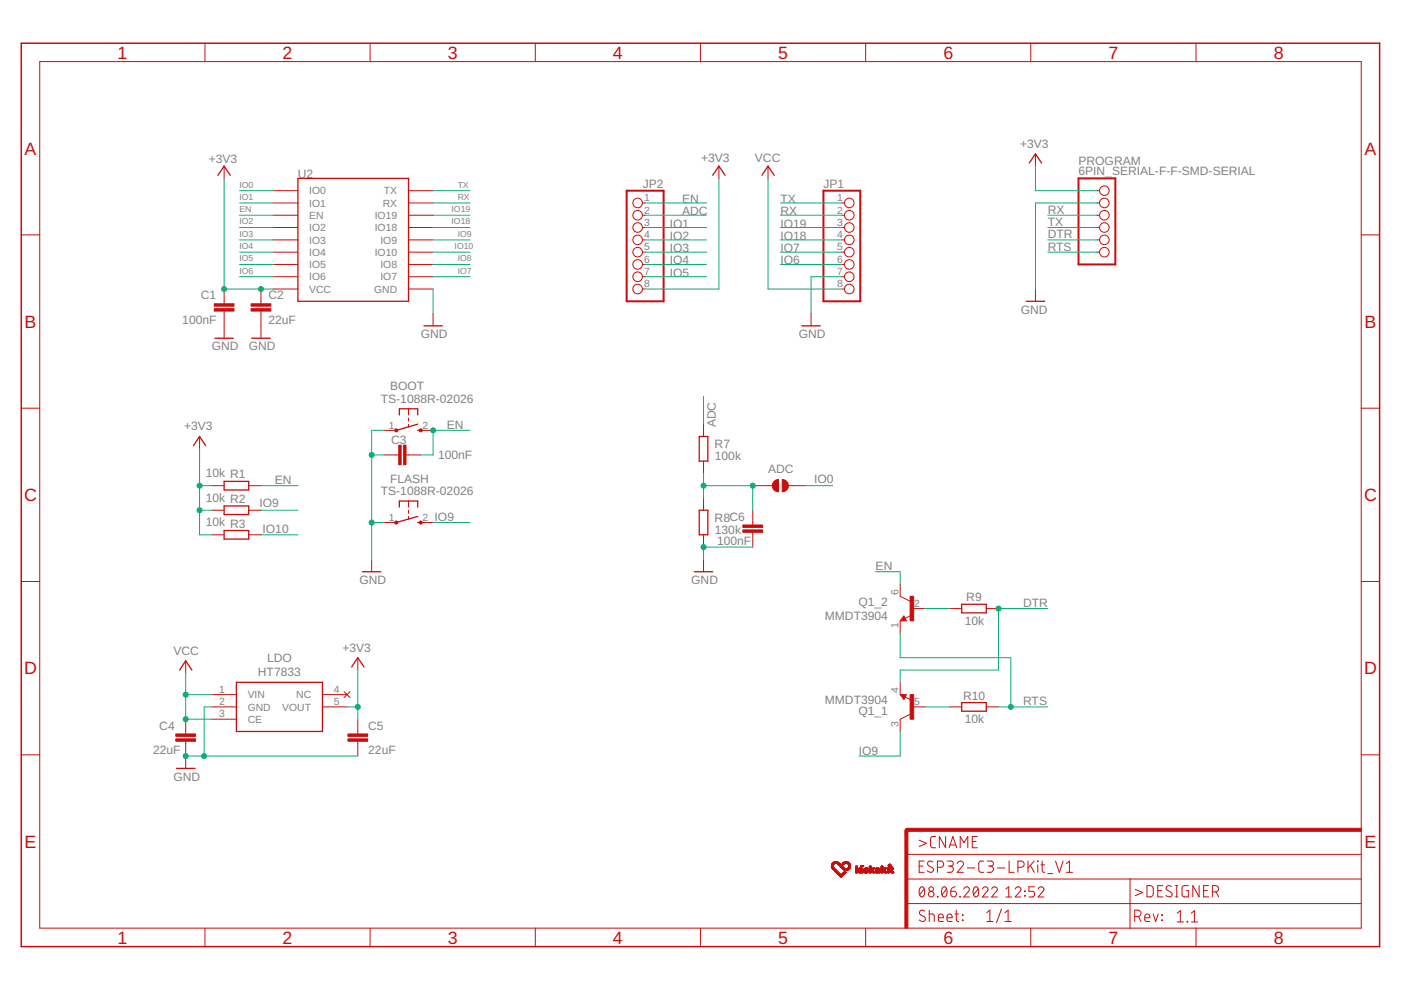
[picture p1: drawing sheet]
<svg xmlns="http://www.w3.org/2000/svg" width="297mm" height="210mm" viewBox="0 0 297 210" stroke-linecap="round" stroke-linejoin="round" font-family="sans-serif">
<g fill="none" stroke="#c90d0c" stroke-width=".21">
<path d="M8.4 13.1h280.2v183.7h-280.2zM43.5 9.2v3.9M78.5 9.2v3.9M113.5 9.2v3.9M148.5 9.2v3.9M183.5 9.2v3.9M218.5 9.2v3.9M253.6 9.2v3.9M47.5 35.2v2.6M152.4 35.2v2.6M162.8 35.2v2.6M219.5 32.6v2.6"/>
<path d="M4.5 49.8h3.9M57.9 53.5h5.3M57.9 50.9h5.3M57.9 48.2h5.3M57.9 45.6h5.3M57.9 43h5.3M57.9 40.4h5.3M57.9 56.1h5.3M57.9 58.7h5.3M86.6 53.5h5.2M86.6 50.9h5.2M86.6 48.2h5.2"/>
<path d="M86.6 45.6h5.2M86.6 43h5.2M86.6 40.4h5.2M86.6 56.1h5.2M86.6 58.7h5.2M136.2 53.5h.6M136.2 50.9h.6M136.2 48.2h.6M136.2 45.6h.6M136.2 43h.6M136.2 56.1h.6M136.2 58.7h.6"/>
<path d="M178.5 53.5h.5M178.5 50.9h.5M178.5 48.2h.5M178.5 45.6h.5M178.5 43h.5M178.5 56.1h.5M178.5 58.7h.5M232.6 53.5h.5M232.6 50.9h.5M232.6 48.2h.5M232.6 45.6h.5M232.6 43h.5"/>
<path d="M232.6 40.4h.5M288.6 49.8h3.9M47.5 61.3v3.1M47.5 66v5.7M55.3 61.3v3.1M55.3 66v5.7M57.9 61.3h5.3M86.6 61.3h5.2M91.8 66.5v2.6M136.2 61.3h.6M172 66.5v2.6M178.5 61.3h.5"/>
<path d="M219.5 61.3v2.6M4.5 86.6h3.9M42.3 92.5v2.7M81.4 96.5h3.1M81.4 91.2h2.6M86.1 96.5h3.1M86.6 86.7v1.3M86.6 88.6v.7M86.6 89.9v.7M89.2 91.2h2.6M149.2 89.9v2.6M149.2 97.8v2.6"/>
<path d="M288.6 86.6h3.9M44.9 103h2.6M44.9 108.2h2.6M44.9 113.4h2.6M52.7 103h2.6M52.7 108.2h2.6M52.7 113.4h2.6M78.8 118.6v2.6M81.4 110.8h2.6M86.6 106.2v1.3M86.6 108.2v.6M86.6 109.5v.6"/>
<path d="M89.2 110.8h2.6M149.2 105.6v2.6M149.2 113.4v2.6M149.2 118.6v2.6M159.6 108.2v3.1M159.6 112.9v3.1M160.2 103h3.6M167.2 103h3.5M4.5 123.3h3.9M75.9 139.4v2.7M190.9 123.8v2.6l2.1 1.1M190.9 131.6v2.6"/>
<path d="M191.6 130.6l.6 1h-1.3zM193.1 130.5l-1.2 .6M193.5 129h2.6M201.3 129h2.6M209.1 129h2.6M288.6 123.3h3.9M39.4 140.1v2.6M39.4 152.5v3.1M39.4 157.2v5.7M44.9 147.3h5.2M44.9 149.9h5.2M44.9 152.5h5.2"/>
<path d="M68.4 147.3h5.2M68.4 149.9h5.2M73 146.6l1.2 1.3M74.2 146.6l-1.2 1.3M75.9 152.5v3.1M75.9 157.2v3.1M190.9 147.3h1.3l-.6 1zM190.9 144.7v2.6M191.9 147.8l1.2 .6M193 151.4l-2.1 1.1v2.6M193.5 149.9h2.6M201.3 149.9h2.6"/>
<path d="M209.1 149.9h2.6M4.5 160h3.9M194.9 178.1l1.6 .7-1.6 .7M198.4 177.4h-.6a.51 .51 0 0 0-.5 .5v1.5l.4 .3h.7M200.5 177.4v2.3l-1.3-2.3v2.3M201.2 179.7l.8-2.3 .8 2.3M201.4 179.2h1.2M203.6 179.7v-2.3l.8 1.3 .8-1.3v2.3M206.1 178.4h.8M207.2 177.4h-1.1v2.3h1.1M288.6 160h3.9M43.5 196.8v3.9"/>
<path d="M78.5 196.8v3.9M113.5 196.8v3.9M148.5 196.8v3.9M183.5 196.8v3.9M192.2 191.6h96.4M192.2 186.4h96.4M192.2 181.1h96.4M194.9 183.6h.8M195.1 188.2l.2-.2a.92 .92 0 0 1 .7 1.4v.2a.52 .52 0 0 1-.5 .6 .52 .52 0 0 1-.6-.6v-.8zM195.9 182.6h-1v2.4h1M195.9 188.5l-.9 1.2M196.1 193.2a.59 .59 0 0 0-.9-.1 .59 .59 0 0 0 0 .9l.7 .4a.6 .6 0 0 1 .1 .9 .6 .6 0 0 1-.9-.1l-.2-.1"/>
<path d="M197 193.8h.8l.2 .2 .1 1.4M197 193v2.4M197.8 182.8a.6 .6 0 0 0-.9-.1 .6 .6 0 0 0 0 .9l.8 .4a.6 .6 0 0 1 0 .9 .6 .6 0 0 1-.9-.1l-.2-.2M198.8 183.9h.6a.67 .67 0 0 0 .7-.7 .67 .67 0 0 0-.7-.6h-.6v2.4M198.8 190.1l.1 .1zM198.9 194.6h1.1a.56 .56 0 0 0-.4-.8 .56 .56 0 0 0-.7 .5l.2 1 .9 .1M199.9 188.2l.1-.2a.92 .92 0 0 1 .8 1.4 .62 .62 0 0 1-.6 .8 .62 .62 0 0 1-.6-.8v-.6zM200.7 188.5l-1 1.2M200.8 194.6h1.1a.57 .57 0 0 0-.4-.8 .57 .57 0 0 0-.7 .5l.1 1 1 .1M200.8 182.6h.8a.53 .53 0 0 1 .5 .5 .53 .53 0 0 1-.5 .5h-.5M201.5 183.6a.67 .67 0 0 1 .6 .7 .67 .67 0 0 1-.6 .7h-.7M201.6 189h.7a.6 .6 0 0 1 .5 .6 .6 .6 0 0 1-.7 .6 .6 .6 0 0 1-.5-.6z"/>
<path d="M202.5 193.8h.8M202.5 188l-.7 .3-.2 .7M202.8 193v2.1l.5 .3M202.9 183.1a.66 .66 0 0 1 1-.5 .66 .66 0 0 1 .2 1l-1.2 1.4h1.4M203.5 190.1l.1 .1zM204 194l.2 .1zM204 195.1l.2 .1zM204.3 188.5a.59 .59 0 0 1 .9-.5 .59 .59 0 0 1 .2 1l-1.1 1.2h1.2M205.1 184h1.6M206.6 188.2l.1-.2a.92 .92 0 0 1 .8 1.4 .62 .62 0 0 1-.6 .8 .62 .62 0 0 1-.6-.8v-.6zM207.4 188.5l-1 1.2M208.3 188.5a.59 .59 0 0 1 .8-.5 .59 .59 0 0 1 .2 1l-1 1.2h1.2"/>
<path d="M208.6 182.6h-.6a.51 .51 0 0 0-.5 .5l.1 1.6 .3 .2 .7 .1M209.2 195.4h1.3M209.2 193.5l.7-.5v2.4M209.3 182.6h.8a.53 .53 0 0 1 .5 .5 .53 .53 0 0 1-.5 .5h-.5M210 183.6a.67 .67 0 0 1 .6 .7 .67 .67 0 0 1-.6 .7h-.7M210.2 188.5a.59 .59 0 0 1 .9-.5 .59 .59 0 0 1 .2 1l-1.1 1.2h1.3M211.5 184h1.5M212.3 192.7l-1 2.9M213.1 195.4h1.3M213.1 193.5l.6-.5v2.4M213.3 190.2h1.2M213.3 188.5l.6-.5v2.2"/>
<path d="M214 182.6v2.4h1M215.2 188.5a.59 .59 0 0 1 .9-.5 .59 .59 0 0 1 .2 1l-1.1 1.2h1.3M215.8 183.9a1.18 1.18 0 0 0 1.2-.3l.1-.4-.2-.5-1.1-.1v2.4M217.2 188.9l.2 .1zM217.2 189.9l.2 .1zM218 182.6v2.4M218.5 183.5l.8 1.5M218.5 196.8v3.9M219.3 182.6l-1.3 1.4M219.4 188h-1.3v1h.8a.61 .61 0 0 1 .5 .6 .61 .61 0 0 1-.5 .6h-.8M220 182.6l.1 .1zM220 183.4v1.6"/>
<path d="M220.1 188.5a.59 .59 0 0 1 .9-.5 .59 .59 0 0 1 .1 1l-1 1.2h1.2M220.7 183.4h.8M221 182.6v2l.1 .2 .4 .2M222.1 185.2h1.1M223.8 182.6l.8 2.4 .8-2.4M226.1 185h1.3M226.1 183.1l.6-.5v2.4M239.6 186.4v10.5M240.6 194.3h.7a.67 .67 0 0 0 .6-.7 .67 .67 0 0 0-.6-.6h-.7v2.4M240.7 188.6l1.6 .6-1.6 .7M241.4 194.3l.5 1.1M242.7 194.6h1.1a.56 .56 0 0 0-.4-.8 .56 .56 0 0 0-.7 .5l.1 1 1 .1"/>
<path d="M243.2 187.8a1.18 1.18 0 0 1 1.2 .2l.1 .4-.1 1.5-.3 .2-.9 .1zM244.5 193.8l.5 1.6 .6-1.6M245.5 188.8h.8M246.3 195.1l.2 .1zM246.3 194l.2 .1zM246.5 187.8h-1v2.4h1M248.4 188a.59 .59 0 0 0-.9-.1 .59 .59 0 0 0 0 .9l.7 .4a.6 .6 0 0 1 .1 .9 .6 .6 0 0 1-.9-.1l-.2-.2M249.2 187.8h.5M249.2 190.2h.5M249.5 187.8v2.4M249.6 193.6l.7-.5v2.4M249.6 195.5h1.3"/>
<path d="M251.7 195.3l.1 .2zM251.9 187.8h-.8a.51 .51 0 0 0-.5 .5v1.5l.4 .3 .9 .1v-1.4h-.4M252.6 195.5h1.3M252.6 193.6l.6-.5v2.4M253.6 196.8v3.9M254.2 187.8v2.4l-1.3-2.4v2.4M255.2 188.8h.8M256.2 187.8h-1v2.4h1M257 189.1a1.18 1.18 0 0 0 1.3-.3l.1-.4-.1-.4a1.18 1.18 0 0 0-1.3-.2v2.4M257.8 189.1l.6 1.1"/>
<circle cx="135.2" cy="48.2" r="1.02"/>
<circle cx="135.2" cy="50.9" r="1.02"/>
<circle cx="135.2" cy="53.5" r="1.02"/>
<circle cx="135.2" cy="58.7" r="1.02"/>
<circle cx="135.2" cy="56.1" r="1.02"/>
<circle cx="135.2" cy="45.6" r="1.02"/>
<circle cx="135.2" cy="43" r="1.02"/>
<circle cx="180.1" cy="45.6" r="1.02"/>
<circle cx="180.1" cy="50.9" r="1.02"/>
<circle cx="180.1" cy="56.1" r="1.02"/>
<circle cx="180.1" cy="58.7" r="1.02"/>
<circle cx="180.1" cy="48.2" r="1.02"/>
<circle cx="180.1" cy="53.5" r="1.02"/>
<circle cx="180.1" cy="43" r="1.02"/>
<circle cx="234.1" cy="45.6" r="1.02"/>
<circle cx="234.1" cy="53.5" r="1.02"/>
<circle cx="234.1" cy="48.2" r="1.02"/>
<circle cx="234.1" cy="50.9" r="1.02"/>
<circle cx="234.1" cy="43" r="1.02"/>
<circle cx="234.1" cy="40.4" r="1.02"/>
<circle cx="135.2" cy="61.3" r="1.02"/>
<circle cx="180.1" cy="61.3" r="1.02"/>
<circle cx="197.4" cy="188.5" r=".48"/>
<circle cx="197.4" cy="189.6" r=".6"/>
</g>
<g fill="#c90d0c" stroke="#c90d0c" stroke-width=".21">
<path d="M85.6 94.4h.5v4.1h-.5z"/>
<path d="M84.5 94.4h.5v4.1h-.5z"/>
<path d="M53.2 65.4h4.2v.6h-4.2z"/>
<path d="M53.2 64.4h4.2v.5h-4.2z"/>
<path d="M37.3 156.7h4.2v.5h-4.2z"/>
<path d="M37.3 155.6h4.2v.5h-4.2z"/>
<path d="M73.8 156.7h4.2v.5h-4.2z"/>
<path d="M73.8 155.6h4.2v.5h-4.2z"/>
<path d="M178.2 185.9l.2 .1z"/>
<path d="M178.2 185.9h.2z"/>
<path d="M178.2 185.9h.3z"/>
<path d="M178.1 185.9h.4z"/>
<path d="M178.1 185.8l.4 .1z"/>
<path d="M178.1 185.8h.4z"/>
<path d="M178.1 185.8h.5z"/>
<path d="M178 185.8h.6z"/>
<path d="M178 185.7l.6 .1z"/>
<path d="M178 185.7h.6z"/>
<path d="M177.9 185.7h.8z"/>
<path d="M177.9 185.6l.8 .1z"/>
<path d="M177.9 185.6h.8z"/>
<path d="M177.9 185.6h.9z"/>
<path d="M177.8 185.5l1 .1z"/>
<path d="M177.8 185.5h1z"/>
<path d="M177.7 185.5h.6z"/>
<path d="M178.4 185.5h.5z"/>
<path d="M177.7 185.4l.6 .1z"/>
<path d="M178.4 185.4l.5 .1z"/>
<path d="M177.7 185.4l.5 .1z"/>
<path d="M177.7 185.4h.5z"/>
<path d="M178.4 185.4h.5z"/>
<path d="M178.4 185.4h.6z"/>
<path d="M177.6 185.3l.6 .1z"/>
<path d="M178.5 185.3l.5 .1z"/>
<path d="M177.6 185.3l.5 .1z"/>
<path d="M177.6 185.3h.5z"/>
<path d="M178.5 185.3h.5z"/>
<path d="M177.5 185.3h.6z"/>
<path d="M178.5 185.3h.6z"/>
<path d="M177.5 185.2l.6 .1z"/>
<path d="M178.5 185.2l.6 .1z"/>
<path d="M177.5 185.2l.5 .1z"/>
<path d="M178.6 185.2l.5 .1z"/>
<path d="M177.5 185.2h.5z"/>
<path d="M178.6 185.2h.5z"/>
<path d="M177.4 185.2h.6z"/>
<path d="M178.6 185.2h.6z"/>
<path d="M177.4 185.1l.6 .1z"/>
<path d="M178.7 185.1l.5 .1z"/>
<path d="M177.4 185.1h.5z"/>
<path d="M178.7 185.1h.5z"/>
<path d="M177.3 185.1h.6z"/>
<path d="M178.7 185.1h.6z"/>
<path d="M182.2 185.1h.3z"/>
<path d="M183.5 185.1h.3z"/>
<path d="M185.8 185.1h.3z"/>
<path d="M189.1 185.1h.3z"/>
<path d="M177.3 185l.6 .1z"/>
<path d="M178.8 185l.5 .1z"/>
<path d="M181.4 185l.4 .1z"/>
<path d="M182.1 185l.4 .1z"/>
<path d="M182.6 185l.4 .1z"/>
<path d="M183.3 185l.6 .1z"/>
<path d="M184.3 185l.4 .1z"/>
<path d="M185.1 185l.4 .1z"/>
<path d="M185.7 185l.4 .1z"/>
<path d="M186.2 185l.4 .1z"/>
<path d="M186.8 185l.4 .1z"/>
<path d="M187.6 185l.4 .1z"/>
<path d="M188.2 185l.3 .1z"/>
<path d="M189 185l.5 .1z"/>
<path d="M177.3 185l.5 .1z"/>
<path d="M182.1 185l.5 .1z"/>
<path d="M183.2 185l.8 .1z"/>
<path d="M185 185l.5 .1z"/>
<path d="M185.7 185l.5 .1z"/>
<path d="M187.5 185l.5 .1z"/>
<path d="M177.2 185h.6z"/>
<path d="M178.8 185h.5z"/>
<path d="M181.4 185h.4z"/>
<path d="M182.1 185h.9z"/>
<path d="M183.2 185h.8z"/>
<path d="M184.3 185h.4z"/>
<path d="M185 185h.5z"/>
<path d="M185.7 185h.5z"/>
<path d="M186.2 185h.4z"/>
<path d="M186.8 185h.4z"/>
<path d="M187.5 185h.5z"/>
<path d="M188.2 185h.3z"/>
<path d="M189 185h.5z"/>
<path d="M178.8 185h.6z"/>
<path d="M182 185h1z"/>
<path d="M185 185h.4z"/>
<path d="M185.6 185h1z"/>
<path d="M187.5 185h.4z"/>
<path d="M188.9 185h.6z"/>
<path d="M177.2 184.9l.6 .1z"/>
<path d="M178.9 184.9l.5 .1z"/>
<path d="M181.4 184.9l.4 .1z"/>
<path d="M182 184.9l1 .1z"/>
<path d="M183.2 184.9l.9 .1z"/>
<path d="M184.3 184.9l.4 .1z"/>
<path d="M185 184.9l.4 .1z"/>
<path d="M185.6 184.9l1 .1z"/>
<path d="M186.8 184.9l.4 .1z"/>
<path d="M187.5 184.9l.4 .1z"/>
<path d="M188.2 184.9l.3 .1z"/>
<path d="M188.9 184.9l.6 .1z"/>
<path d="M177.2 184.9l.5 .1z"/>
<path d="M177.2 184.9h.5z"/>
<path d="M178.9 184.9h.3z"/>
<path d="M181.4 184.9h.4z"/>
<path d="M182 184.9h1z"/>
<path d="M183.2 184.9h.9z"/>
<path d="M184.3 184.9h.4z"/>
<path d="M184.9 184.9h.5z"/>
<path d="M185.6 184.9h1z"/>
<path d="M186.8 184.9h.4z"/>
<path d="M187.4 184.9h.5z"/>
<path d="M188.2 184.9h.3z"/>
<path d="M188.9 184.9h.6z"/>
<path d="M177.1 184.8l.6 .1z"/>
<path d="M181.4 184.8l.4 .1z"/>
<path d="M182 184.8l1 .1z"/>
<path d="M183.2 184.8l.9 .1z"/>
<path d="M184.3 184.8l.4 .1z"/>
<path d="M184.9 184.8l.5 .1z"/>
<path d="M185.6 184.8l1 .1z"/>
<path d="M186.8 184.8l.4 .1z"/>
<path d="M187.4 184.8l.5 .1z"/>
<path d="M188.2 184.8l.3 .1z"/>
<path d="M188.9 184.8l.5 .1z"/>
<path d="M182 184.8l.4 .1z"/>
<path d="M182.5 184.8l.5 .1z"/>
<path d="M185.6 184.8l.4 .1z"/>
<path d="M186.1 184.8l.5 .1z"/>
<path d="M177.1 184.8h.5z"/>
<path d="M181.4 184.8h.4z"/>
<path d="M182 184.8h.4z"/>
<path d="M182.6 184.8h.4z"/>
<path d="M183.2 184.8h.4z"/>
<path d="M183.7 184.8h.4z"/>
<path d="M184.3 184.8h.4z"/>
<path d="M184.9 184.8h.4z"/>
<path d="M185.5 184.8h.5z"/>
<path d="M186.2 184.8h.4z"/>
<path d="M186.8 184.8h.4z"/>
<path d="M187.4 184.8h.4z"/>
<path d="M188.2 184.8h.3z"/>
<path d="M188.9 184.8h.5z"/>
<path d="M182 184.8h.3z"/>
<path d="M183.2 184.8h.2z"/>
<path d="M184.8 184.8h.5z"/>
<path d="M185.5 184.8h.4z"/>
<path d="M187.3 184.8h.5z"/>
<path d="M188.8 184.8h.5z"/>
<path d="M177 184.7l.6 .1z"/>
<path d="M181.4 184.7l.4 .1z"/>
<path d="M182 184.7l.3 .1z"/>
<path d="M182.6 184.7l.4 .1z"/>
<path d="M183.8 184.7l.3 .1z"/>
<path d="M184.3 184.7l.4 .1z"/>
<path d="M184.8 184.7l.5 .1z"/>
<path d="M185.5 184.7l.4 .1z"/>
<path d="M186.2 184.7l.4 .1z"/>
<path d="M186.8 184.7l.4 .1z"/>
<path d="M187.3 184.7l.5 .1z"/>
<path d="M188.2 184.7l.3 .1z"/>
<path d="M188.9 184.7l.3 .1z"/>
<path d="M177 184.7l.5 .1z"/>
<path d="M184.3 184.7l.5 .1z"/>
<path d="M186.8 184.7l.5 .1z"/>
<path d="M187.3 184.7l.4 .1z"/>
<path d="M188.8 184.7l.4 .1z"/>
<path d="M177 184.7h.5z"/>
<path d="M181.4 184.7h.4z"/>
<path d="M182 184.7h.3z"/>
<path d="M182.6 184.7h.4z"/>
<path d="M183.7 184.7h.4z"/>
<path d="M184.3 184.7h1z"/>
<path d="M185.5 184.7h.4z"/>
<path d="M186.2 184.7h.4z"/>
<path d="M186.8 184.7h.9z"/>
<path d="M188.2 184.7h.3z"/>
<path d="M188.8 184.7h.4z"/>
<path d="M182 184.7h.4z"/>
<path d="M183.6 184.7h.5z"/>
<path d="M185.6 184.7h.3z"/>
<path d="M176.9 184.7h.6z"/>
<path d="M181.9 184.7h.5z"/>
<path d="M183.4 184.7h.7z"/>
<path d="M184.3 184.7h.9z"/>
<path d="M185.6 184.7h.4z"/>
<path d="M176.9 184.6l.5 .1z"/>
<path d="M181.4 184.6l.4 .1z"/>
<path d="M182 184.6l1 .1z"/>
<path d="M183.4 184.6l.7 .1z"/>
<path d="M184.3 184.6l.9 .1z"/>
<path d="M185.6 184.6l1 .1z"/>
<path d="M186.8 184.6l.9 .1z"/>
<path d="M188.2 184.6l.3 .1z"/>
<path d="M188.8 184.6l.4 .1z"/>
<path d="M176.9 184.6h.5z"/>
<path d="M181.4 184.6h.4z"/>
<path d="M182 184.6h1z"/>
<path d="M183.3 184.6h.8z"/>
<path d="M184.3 184.6h.9z"/>
<path d="M185.6 184.6h1z"/>
<path d="M186.8 184.6h.9z"/>
<path d="M188.2 184.6h.3z"/>
<path d="M188.8 184.6h.4z"/>
<path d="M176.8 184.6h.6z"/>
<path d="M179.3 184.6h.2z"/>
<path d="M182.1 184.6h.9z"/>
<path d="M183.2 184.6h.8z"/>
<path d="M184.3 184.6h.8z"/>
<path d="M185.7 184.6h.9z"/>
<path d="M186.8 184.6h.8z"/>
<path d="M176.8 184.5l.6 .1z"/>
<path d="M179.1 184.5l.6 .1z"/>
<path d="M181.4 184.5l.4 .1z"/>
<path d="M182.1 184.5l.9 .1z"/>
<path d="M183.2 184.5l.9 .1z"/>
<path d="M184.3 184.5l.8 .1z"/>
<path d="M185.7 184.5l.9 .1z"/>
<path d="M186.8 184.5l.8 .1z"/>
<path d="M188.2 184.5l.3 .1z"/>
<path d="M188.8 184.5l.4 .1z"/>
<path d="M176.8 184.5h.5z"/>
<path d="M179 184.5h.7z"/>
<path d="M181.4 184.5h.4z"/>
<path d="M182.1 184.5h.9z"/>
<path d="M183.2 184.5h.8z"/>
<path d="M184.3 184.5h.8z"/>
<path d="M185.7 184.5h.9z"/>
<path d="M186.8 184.5h.8z"/>
<path d="M188.2 184.5h.3z"/>
<path d="M188.8 184.5h.4z"/>
<path d="M176.7 184.5h.6z"/>
<path d="M179 184.5h.8z"/>
<path d="M182.2 184.5h.8z"/>
<path d="M185.8 184.5h.8z"/>
<path d="M176.7 184.4l.6 .1z"/>
<path d="M179 184.4l.8 .1z"/>
<path d="M181.4 184.4l.4 .1z"/>
<path d="M182.6 184.4l.4 .1z"/>
<path d="M183.2 184.4l.7 .1z"/>
<path d="M184.3 184.4l.8 .1z"/>
<path d="M186.2 184.4l.4 .1z"/>
<path d="M186.8 184.4l.8 .1z"/>
<path d="M188.2 184.4l.3 .1z"/>
<path d="M188.8 184.4l.4 .1z"/>
<path d="M176.7 184.4l.5 .1z"/>
<path d="M178.9 184.4l1 .1z"/>
<path d="M183.2 184.4l.6 .1z"/>
<path d="M176.7 184.4h.5z"/>
<path d="M178.9 184.4h1z"/>
<path d="M181.4 184.4h.4z"/>
<path d="M182.6 184.4h.4z"/>
<path d="M183.2 184.4h.4z"/>
<path d="M184.3 184.4h.8z"/>
<path d="M186.2 184.4h.4z"/>
<path d="M186.8 184.4h.8z"/>
<path d="M188.2 184.4h.3z"/>
<path d="M188.8 184.4h.4z"/>
<path d="M176.6 184.4h.6z"/>
<path d="M178.8 184.4h1.2z"/>
<path d="M184.3 184.4h.9z"/>
<path d="M186.8 184.4h.9z"/>
<path d="M176.6 184.3l.6 .1z"/>
<path d="M178.8 184.3l1.2 .1z"/>
<path d="M181.4 184.3l.4 .1z"/>
<path d="M182.6 184.3l.4 .1z"/>
<path d="M183.2 184.3l.3 .1z"/>
<path d="M184.3 184.3l.4 .1z"/>
<path d="M184.7 184.3l.5 .1z"/>
<path d="M186.2 184.3l.4 .1z"/>
<path d="M186.8 184.3l.4 .1z"/>
<path d="M187.2 184.3l.5 .1z"/>
<path d="M188.2 184.3l.3 .1z"/>
<path d="M188.8 184.3l.4 .1z"/>
<path d="M176.6 184.3l.5 .1z"/>
<path d="M182.1 184.3l.1 .1z"/>
<path d="M182.5 184.3l.5 .1z"/>
<path d="M185.7 184.3l.1 .1z"/>
<path d="M186.1 184.3l.5 .1z"/>
<path d="M176.6 184.3h.5z"/>
<path d="M178.7 184.3h1.3z"/>
<path d="M181.4 184.3h.4z"/>
<path d="M182.1 184.3h.9z"/>
<path d="M183.2 184.3h.4z"/>
<path d="M183.8 184.3h.2z"/>
<path d="M184.3 184.3h.4z"/>
<path d="M184.8 184.3h.5z"/>
<path d="M185.7 184.3h.9z"/>
<path d="M186.8 184.3h.4z"/>
<path d="M187.3 184.3h.4z"/>
<path d="M188.2 184.3h.3z"/>
<path d="M188.7 184.3h.7z"/>
<path d="M176.5 184.3h.6z"/>
<path d="M178.7 184.3h1.4z"/>
<path d="M183.2 184.3h.8z"/>
<path d="M185.7 184.3h.8z"/>
<path d="M176.5 184.2l.6 .1z"/>
<path d="M178.7 184.2l1.4 .1z"/>
<path d="M181.4 184.2l.4 .1z"/>
<path d="M182 184.2l.9 .1z"/>
<path d="M183.2 184.2l.8 .1z"/>
<path d="M184.3 184.2l.4 .1z"/>
<path d="M184.8 184.2l.5 .1z"/>
<path d="M185.7 184.2l.8 .1z"/>
<path d="M186.8 184.2l.4 .1z"/>
<path d="M187.3 184.2l.5 .1z"/>
<path d="M188.2 184.2l.3 .1z"/>
<path d="M188.7 184.2l.7 .1z"/>
<path d="M176.5 184.2l.5 .1z"/>
<path d="M178.6 184.2l1.5 .1z"/>
<path d="M185.6 184.2l.9 .1z"/>
<path d="M176.5 184.2h.5z"/>
<path d="M178.6 184.2h1.5z"/>
<path d="M181.4 184.2h.4z"/>
<path d="M182 184.2h.9z"/>
<path d="M183.2 184.2h.8z"/>
<path d="M184.3 184.2h.4z"/>
<path d="M184.9 184.2h.5z"/>
<path d="M185.6 184.2h.9z"/>
<path d="M186.8 184.2h.4z"/>
<path d="M187.4 184.2h.4z"/>
<path d="M188.2 184.2h.3z"/>
<path d="M188.7 184.2h.7z"/>
<path d="M178.6 184.2h.6z"/>
<path d="M179.5 184.2h.6z"/>
<path d="M187.4 184.2h.5z"/>
<path d="M176.4 184.1l.6 .1z"/>
<path d="M178.6 184.1l.6 .1z"/>
<path d="M179.6 184.1l.5 .1z"/>
<path d="M181.4 184.1l.4 .1z"/>
<path d="M182 184.1l.9 .1z"/>
<path d="M183.3 184.1l.8 .1z"/>
<path d="M184.3 184.1l.4 .1z"/>
<path d="M184.9 184.1l.5 .1z"/>
<path d="M185.6 184.1l.9 .1z"/>
<path d="M186.8 184.1l.4 .1z"/>
<path d="M187.4 184.1l.5 .1z"/>
<path d="M188.2 184.1l.3 .1z"/>
<path d="M188.7 184.1l.7 .1z"/>
<path d="M176.4 184.1h.5z"/>
<path d="M178.6 184.1h.5z"/>
<path d="M179.6 184.1h.6z"/>
<path d="M181.4 184.1h.4z"/>
<path d="M182 184.1h.8z"/>
<path d="M183.3 184.1h.8z"/>
<path d="M184.3 184.1h.4z"/>
<path d="M185 184.1h.4z"/>
<path d="M185.6 184.1h.9z"/>
<path d="M186.8 184.1h.4z"/>
<path d="M187.5 184.1h.4z"/>
<path d="M188.2 184.1h.3z"/>
<path d="M188.7 184.1h.7z"/>
<path d="M178.5 184.1h.6z"/>
<path d="M179.7 184.1h.5z"/>
<path d="M182.1 184.1h.7z"/>
<path d="M185.7 184.1h.7z"/>
<path d="M178.5 184.1h.5z"/>
<path d="M183.4 184.1h.6z"/>
<path d="M185 184.1h.5z"/>
<path d="M187.5 184.1h.5z"/>
<path d="M176.4 184l.5 .1z"/>
<path d="M178.5 184l.5 .1z"/>
<path d="M179.8 184l.4 .1z"/>
<path d="M181.4 184l.4 .1z"/>
<path d="M182.2 184l.5 .1z"/>
<path d="M183.5 184l.4 .1z"/>
<path d="M184.3 184l.4 .1z"/>
<path d="M185 184l.5 .1z"/>
<path d="M185.8 184l.5 .1z"/>
<path d="M186.8 184l.4 .1z"/>
<path d="M187.5 184l.5 .1z"/>
<path d="M188.2 184l.3 .1z"/>
<path d="M188.7 184l.7 .1z"/>
<path d="M176.4 184h.4z"/>
<path d="M178.4 184h.6z"/>
<path d="M179.8 184h.4z"/>
<path d="M181.4 184h.4z"/>
<path d="M184.3 184h.4z"/>
<path d="M186.8 184h.4z"/>
<path d="M188.8 184h.4z"/>
<path d="M179.8 184h.5z"/>
<path d="M176.3 184h.5z"/>
<path d="M178.4 184h.5z"/>
<path d="M176.3 183.9l.5 .1z"/>
<path d="M178.4 183.9l.5 .1z"/>
<path d="M179.9 183.9l.4 .1z"/>
<path d="M181.4 183.9l.4 .1z"/>
<path d="M184.3 183.9l.4 .1z"/>
<path d="M186.8 183.9l.4 .1z"/>
<path d="M188.8 183.9l.4 .1z"/>
<path d="M176.3 183.9h.4z"/>
<path d="M178.3 183.9h.6z"/>
<path d="M179.9 183.9h.4z"/>
<path d="M181.4 183.9h.4z"/>
<path d="M184.3 183.9h.4z"/>
<path d="M186.8 183.9h.4z"/>
<path d="M188.8 183.9h.4z"/>
<path d="M178.3 183.9h.5z"/>
<path d="M176.3 183.8l.4 .1z"/>
<path d="M178.3 183.8l.5 .1z"/>
<path d="M179.9 183.8l.4 .1z"/>
<path d="M181.4 183.8l.4 .1z"/>
<path d="M184.3 183.8l.4 .1z"/>
<path d="M186.8 183.8l.4 .1z"/>
<path d="M188.8 183.8l.4 .1z"/>
<path d="M178.2 183.8l.6 .1z"/>
<path d="M188.5 183.8l.3 .1z"/>
<path d="M176.3 183.8h.4z"/>
<path d="M178.2 183.8h.6z"/>
<path d="M179.9 183.8h.4z"/>
<path d="M181.4 183.8h.4z"/>
<path d="M184.3 183.8h.4z"/>
<path d="M186.8 183.8h.4z"/>
<path d="M188.5 183.8h.3z"/>
<path d="M176.3 183.7l.4 .1z"/>
<path d="M178.2 183.7l.5 .1z"/>
<path d="M179.9 183.7l.4 .1z"/>
<path d="M181.4 183.7l.4 .1z"/>
<path d="M184.3 183.7l.4 .1z"/>
<path d="M186.8 183.7l.4 .1z"/>
<path d="M188.5 183.7l.3 .1z"/>
<path d="M180 183.7l.3 .1z"/>
<path d="M182.5 183.7l.6 .1z"/>
<path d="M176.3 183.7h.4z"/>
<path d="M178.1 183.7h.6z"/>
<path d="M180 183.7h.3z"/>
<path d="M181.4 183.7h.4z"/>
<path d="M182.5 183.7h.6z"/>
<path d="M184.3 183.7h.4z"/>
<path d="M186.8 183.7h.4z"/>
<path d="M188.5 183.7h.3z"/>
<path d="M178.1 183.7h.5z"/>
<path d="M176.3 183.6l.4 .1z"/>
<path d="M178.1 183.6l.5 .1z"/>
<path d="M180 183.6l.3 .1z"/>
<path d="M181.4 183.6l.4 .1z"/>
<path d="M182.5 183.6l.6 .1z"/>
<path d="M184.3 183.6l.4 .1z"/>
<path d="M186.8 183.6l.4 .1z"/>
<path d="M188.5 183.6l.3 .1z"/>
<path d="M188.3 183.6l.7 .1z"/>
<path d="M176.3 183.6h.4z"/>
<path d="M178 183.6h.6z"/>
<path d="M180 183.6h.3z"/>
<path d="M182.5 183.6h.6z"/>
<path d="M188.3 183.6h.7z"/>
<path d="M176.3 183.5l.4 .1z"/>
<path d="M178 183.5l.5 .1z"/>
<path d="M180 183.5l.3 .1z"/>
<path d="M182.5 183.5l.6 .1z"/>
<path d="M188.3 183.5l.7 .1z"/>
<path d="M177.9 183.5l.6 .1z"/>
<path d="M176.3 183.5h.4z"/>
<path d="M177.9 183.5h.6z"/>
<path d="M180 183.5h.3z"/>
<path d="M182.5 183.5h.6z"/>
<path d="M188.3 183.5h.7z"/>
<path d="M179.9 183.5h.4z"/>
<path d="M177.9 183.5h.5z"/>
<path d="M176.3 183.4l.4 .1z"/>
<path d="M177.8 183.4l.6 .1z"/>
<path d="M179.9 183.4l.4 .1z"/>
<path d="M188.3 183.4l.7 .1z"/>
<path d="M176.3 183.4h.4z"/>
<path d="M177.8 183.4h.6z"/>
<path d="M179.9 183.4h.4z"/>
<path d="M188.3 183.4h.7z"/>
<path d="M188.5 183.4h.3z"/>
<path d="M176.3 183.3l.4 .1z"/>
<path d="M177.8 183.3l.5 .1z"/>
<path d="M179.9 183.3l.4 .1z"/>
<path d="M188.5 183.3l.3 .1z"/>
<path d="M177.7 183.3l.6 .1z"/>
<path d="M176.3 183.3h.5z"/>
<path d="M177.7 183.3h.6z"/>
<path d="M178.7 183.3h.2z"/>
<path d="M179.9 183.3h.4z"/>
<path d="M188.5 183.3h.3z"/>
<path d="M177.7 183.3h.5z"/>
<path d="M176.3 183.2l.5 .1z"/>
<path d="M177.7 183.2l.5 .1z"/>
<path d="M178.7 183.2l.2 .1z"/>
<path d="M179.8 183.2l.5 .1z"/>
<path d="M188.5 183.2l.3 .1z"/>
<path d="M176.4 183.2l.4 .1z"/>
<path d="M178.6 183.2l.3 .1z"/>
<path d="M179.8 183.2l.4 .1z"/>
<path d="M176.4 183.2h.4z"/>
<path d="M177.6 183.2h.6z"/>
<path d="M178.6 183.2h.4z"/>
<path d="M179.8 183.2h.4z"/>
<path d="M177.6 183.2h.5z"/>
<path d="M179.7 183.2h.5z"/>
<path d="M176.4 183.1l.5 .1z"/>
<path d="M177.5 183.1l.6 .1z"/>
<path d="M178.6 183.1l.4 .1z"/>
<path d="M179.7 183.1l.5 .1z"/>
<path d="M178.5 183.1l.6 .1z"/>
<path d="M176.4 183.1h.6z"/>
<path d="M177.5 183.1h.6z"/>
<path d="M178.5 183.1h.6z"/>
<path d="M179.6 183.1h.6z"/>
<path d="M176.4 183l.7 .1z"/>
<path d="M177.4 183l.7 .1z"/>
<path d="M178.6 183l.6 .1z"/>
<path d="M179.5 183l.7 .1z"/>
<path d="M176.5 183l.6 .1z"/>
<path d="M177.3 183l.7 .1z"/>
<path d="M178.6 183l.7 .1z"/>
<path d="M179.5 183l.6 .1z"/>
<path d="M176.5 183h1.5z"/>
<path d="M178.6 183h1.5z"/>
<path d="M176.5 183h1.4z"/>
<path d="M178.7 183h1.4z"/>
<path d="M176.6 182.9l1.3 .1z"/>
<path d="M178.7 182.9l1.4 .1z"/>
<path d="M176.6 182.9h1.3z"/>
<path d="M178.8 182.9h1.2z"/>
<path d="M176.6 182.9h1.2z"/>
<path d="M176.7 182.9h1.1z"/>
<path d="M176.7 182.8l1.1 .1z"/>
<path d="M178.8 182.8l1.1 .1z"/>
<path d="M176.7 182.8h1.1z"/>
<path d="M178.9 182.8h1z"/>
<path d="M176.8 182.8h.9z"/>
<path d="M179 182.8h.8z"/>
<path d="M176.8 182.7l.8 .1z"/>
<path d="M179 182.7l.8 .1z"/>
<path d="M176.9 182.7h.6z"/>
<path d="M179.1 182.7h.6z"/>
<path d="M177 182.7h.4z"/>
<path d="M179.2 182.7h.4z"/>
<path d="M45.4 65.4h4.2v.6h-4.2z"/>
<path d="M45.4 64.4h4.2v.5h-4.2z"/>
<path d="M193 147.3h.7v5.2h-.7z"/>
<path d="M193 126.4h.7v5.2h-.7z"/>
<path d="M191.9 176h.6v20.8h-.6z"/>
<path d="M192.2 175.6h96.4v.7h-96.4z"/>
<path d="M157.5 112.4h4.2v.5h-4.2z"/>
<path d="M157.5 111.3h4.2v.5h-4.2z"/>
</g>
<g fill="none" stroke="#c90d0c" stroke-width=".28">
<path d="M46.2 37.2l1.3-2 1.3 2M63.2 37.8h23.4v26.1h-23.4zM151.1 37.2l1.3-2 1.3 2M161.5 37.2l1.3-2 1.3 2M218.2 34.6l1.3-2 1.3 2M45.6 71.7h3.9M53.4 71.7h3.9M89.9 69.1h3.9M170 69.1h3.9M217.6 63.9h3.9M41 94.5l1.3-2 1.3 2M84.7 88v-1.3h3.9v1.3"/>
<path d="M88.6 91.2h.6M88.6 89.9l-4.6 1.3M148.3 92.5h1.8v5.3h-1.8zM47.5 102.1h5.2v1.8h-5.2zM47.5 107.3h5.2v1.8h-5.2zM47.5 112.5h5.2v1.8h-5.2zM84.7 107.5v-1.3h3.9v1.3M88.6 110.8h.6M88.6 109.5l-4.6 1.3M148.3 108.2h1.8v5.2h-1.8zM76.8 121.2h4M147.2 121.2h3.9"/>
<path d="M191.6 131.1l-.1 .3h.4l-.3-.5-.5 .6h.8M203.9 128.1h5.2v1.8h-5.2zM38.1 142.1l1.3-2 1.3 2M50.1 144.7h18.3v10.4h-18.3zM74.5 141.4l1.4-2 1.3 2M191.9 147.4h-.8l.5 .7 .3-.6h-.4l.1 .3M203.9 149h5.2v1.8h-5.2zM37.4 162.9h3.9"/>
</g>
<g fill="#c90d0c" stroke="#c90d0c" stroke-width=".21">
<path d="M83.8 110.6h.4v.4h-.4z" fill-rule="evenodd"/>
<path d="M89 110.6h.5v.4h-.5z" fill-rule="evenodd"/>
<path d="M83.8 91h.4v.5h-.4z" fill-rule="evenodd"/>
<path d="M165.8 101.7a1.3 1.3 0 0 1 1.4 1.3 1.3 1.3 0 0 1-1.4 1.3z" fill-rule="evenodd"/>
<path d="M164.1 102.1l.5-.4h.5v2.6a1.29 1.29 0 0 1-1.2-.8 1.29 1.29 0 0 1 .2-1.4z" fill-rule="evenodd"/>
<circle cx="89.2" cy="91.2" r=".33"/>
</g>
<path d="M228.7 37.8h7.8v18.3h-7.8zM132.9 40.4h7.8v23.5h-7.8zM174.6 40.4h7.8v23.5h-7.8z" fill="none" stroke="#c90d0c" stroke-width=".42"/>
<path d="M193.5 175.9h-1.3v1.3" fill="none" stroke="#c90d0c" stroke-width=".63"/>
<path d="M4.5 9.2h288v191.5h-288z" fill="none" stroke="#c90d0c" stroke-width=".32"/>
<g fill="none" stroke="#0dab76" stroke-width=".21">
<path d="M47.5 37.8v23.5h10.4M152.4 37.8v23.5h-15.6M162.8 37.8v23.5h15.7M219.5 35.2v5.2h13.1M50.8 43h7.1M50.8 58.7h7.1M50.8 40.4h7.1M50.8 48.2h7.1M50.8 45.6h7.1M50.8 53.5h7.1M50.8 50.9h7.1M50.8 56.1h7.1"/>
<path d="M91.8 43h7.9M91.8 58.7h7.9M91.8 40.4h7.9M91.8 48.2h7.9M91.8 45.6h7.9M91.8 53.5h7.9M91.8 50.9h7.9M91.8 56.1h7.9M136.8 43h13M136.8 58.7h13M136.8 48.2h13M136.8 45.6h13"/>
<path d="M136.8 53.5h13M136.8 50.9h13M136.8 56.1h13M165.5 43h13M165.5 48.2h13M165.5 45.6h13M165.5 53.5h13M165.5 50.9h13M165.5 56.1h13M178.5 58.7h-6.5v7.8M222.1 48.2h10.5M222.1 45.6h10.5"/>
<path d="M222.1 53.5h10.5M222.1 50.9h10.5M232.6 43h-13.1v18.3M91.8 61.3v5.2M42.3 95.2v18.2h2.6M78.8 96.5h2.6M81.4 91.2h-2.6v27.4M99.7 91.2h-7.9v5.3h-2.6M149.2 84.1v5.8M42.3 103h2.6M42.3 108.2h2.6M55.3 103h7.9"/>
<path d="M55.3 108.2h7.9M55.3 113.4h7.9M78.8 110.8h2.6M91.8 110.8h7.9M149.2 100.4v5.2M149.2 103h11M159.6 116h-10.4v2.6M159.6 103v5.2M170.7 103h5.8M185.7 121.2h5.2v2.6M190.9 134.2v5.2h23.4v10.5M196.1 129h5.2"/>
<path d="M222.1 129h-10.4v13.1h-20.8v2.6M39.4 142.7v9.8h5.5M39.4 147.3h5.5M44.9 149.9h-1.6v10.4M73.6 149.9h2.3M75.9 142.1v10.4M190.9 155.1v5.2h-8.8M196.1 149.9h5.2M211.7 149.9h10.4M39.4 160.3h36.5"/>
</g>
<g fill="#0dab76" stroke="#0dab76" stroke-width=".21">
<circle cx="39.4" cy="160.3" r=".53"/>
<circle cx="43.3" cy="160.3" r=".53"/>
<circle cx="149.2" cy="116" r=".53"/>
<circle cx="78.8" cy="110.8" r=".53"/>
<circle cx="78.8" cy="96.5" r=".53"/>
<circle cx="47.5" cy="61.3" r=".53"/>
<circle cx="55.3" cy="61.3" r=".53"/>
<circle cx="75.9" cy="149.9" r=".53"/>
<circle cx="42.3" cy="103" r=".53"/>
<circle cx="42.3" cy="108.2" r=".53"/>
<circle cx="39.4" cy="147.3" r=".53"/>
<circle cx="39.4" cy="152.5" r=".53"/>
<circle cx="214.3" cy="149.9" r=".53"/>
<circle cx="211.7" cy="129" r=".53"/>
<circle cx="91.8" cy="91.2" r=".53"/>
<circle cx="149.2" cy="103" r=".53"/>
<circle cx="159.6" cy="103" r=".53"/>
</g>
<g font-size="3.8" fill="#c90d0c">
<text x="24.9" y="12.4">1</text>
<text x="59.9" y="12.4">2</text>
<text x="94.9" y="12.4">3</text>
<text x="130" y="12.4">4</text>
<text x="165" y="12.4">5</text>
<text x="200" y="12.4">6</text>
<text x="235" y="12.4">7</text>
<text x="270" y="12.4">8</text>
<text x="5.2" y="32.8">A</text>
<text x="289.3" y="32.8">A</text>
<text x="5.2" y="69.5">B</text>
<text x="289.3" y="69.5">B</text>
<text x="5.1" y="106.3">C</text>
<text x="289.2" y="106.3">C</text>
<text x="5.1" y="143">D</text>
<text x="289.2" y="143">D</text>
<text x="5.2" y="179.7">E</text>
<text x="289.3" y="179.7">E</text>
<text x="24.9" y="200.1">1</text>
<text x="59.9" y="200.1">2</text>
<text x="94.9" y="200.1">3</text>
<text x="130" y="200.1">4</text>
<text x="165" y="200.1">5</text>
<text x="200" y="200.1">6</text>
<text x="235" y="200.1">7</text>
<text x="270" y="200.1">8</text>
</g>
<g font-size="2.6" fill="#808080">
<text x="44.3" y="34.6">+3V3</text>
<text x="148.6" y="34.4">+3V3</text>
<text x="160.1" y="34.4">VCC</text>
<text x="216.3" y="31.3">+3V3</text>
<text x="228.7" y="35.1">PROGRAM</text>
<text x="63.2" y="37.8">U2</text>
<text x="136.3" y="39.8">JP2</text>
<text x="174.6" y="39.8">JP1</text>
<text x="228.7" y="37">6PIN_SERIAL-F-F-SMD-SERIAL</text>
<text x="144.6" y="43">EN</text>
<text x="144.6" y="45.6">ADC</text>
<text x="165.5" y="43">TX</text>
<text x="165.5" y="45.6">RX</text>
<text x="222.1" y="47.9">TX</text>
<text x="222.1" y="45.3">RX</text>
<text x="142" y="48.2">IO1</text>
<text x="142" y="50.9">IO2</text>
<text x="142" y="53.5">IO3</text>
<text x="165.5" y="50.9">IO18</text>
<text x="165.5" y="48.2">IO19</text>
<text x="165.5" y="53.5">IO7</text>
<text x="222.1" y="53.1">RTS</text>
<text x="222.1" y="50.5">DTR</text>
<text x="142" y="56.1">IO4</text>
<text x="142" y="58.7">IO5</text>
<text x="165.5" y="56.1">IO6</text>
<text x="42.6" y="63.5">C1</text>
<text x="56.9" y="63.5">C2</text>
<text x="38.7" y="68.7">100nF</text>
<text x="56.9" y="68.7">22uF</text>
<text x="89.2" y="71.7">GND</text>
<text x="169.4" y="71.7">GND</text>
<text x="216.4" y="66.5">GND</text>
<text x="44.9" y="74.3">GND</text>
<text x="52.7" y="74.3">GND</text>
<text x="82.7" y="82.8">BOOT</text>
<text x="80.7" y="85.4">TS-1088R-02026</text>
<text x="39" y="91.2">+3V3</text>
<text x="82.9" y="94.1">C3</text>
<text x="94.8" y="90.9">EN</text>
<text x="151.5" y="95">R7</text>
<text x="151.8" y="90.6" transform="rotate(-90 151.8 90.6)">ADC</text>
<text x="43.6" y="101.1">10k R1</text>
<text x="92.9" y="97.4">100nF</text>
<text x="151.6" y="97.6">100k</text>
<text x="162.8" y="100.4">ADC</text>
<text x="43.6" y="106.4">10k R2</text>
<text x="55" y="107.5">IO9</text>
<text x="58.3" y="102.6">EN</text>
<text x="80.7" y="104.9">TS-1088R-02026</text>
<text x="82.7" y="102.3">FLASH</text>
<text x="172.6" y="102.3">IO0</text>
<text x="43.6" y="111.6">10k R3</text>
<text x="55.7" y="113.1">IO10</text>
<text x="92.2" y="110.5">IO9</text>
<text x="151.5" y="110.7">R8C6</text>
<text x="151.6" y="113.3">130k</text>
<text x="152" y="115.6">100nF</text>
<text x="76.2" y="123.8">GND</text>
<text x="146.6" y="123.8">GND</text>
<text x="185.7" y="120.9">EN</text>
<text x="174.9" y="131.4">MMDT3904</text>
<text x="182" y="128.4">Q1_2</text>
<text x="204.9" y="127.5">R9</text>
<text x="216.9" y="128.7">DTR</text>
<text x="204.5" y="132.4">10k</text>
<text x="36.8" y="138.8">VCC</text>
<text x="54.7" y="143.3">HT7833</text>
<text x="56.6" y="140.4">LDO</text>
<text x="72.6" y="138.2">+3V3</text>
<text x="174.9" y="149.4">MMDT3904</text>
<text x="204.2" y="148.3">R10</text>
<text x="216.9" y="149.6">RTS</text>
<text x="33.8" y="154.7">C4</text>
<text x="78.1" y="154.7">C5</text>
<text x="182" y="151.7">Q1_1</text>
<text x="204.5" y="153.3">10k</text>
<text x="32.5" y="159.9">22uF</text>
<text x="78.1" y="159.9">22uF</text>
<text x="182.1" y="160">IO9</text>
<text x="36.8" y="165.5">GND</text>
</g>
<g font-size="2.2" fill="#808080">
<text x="65.6" y="41.2">IO0</text>
<text x="81.4" y="41.2">TX</text>
<text x="65.6" y="43.8">IO1</text>
<text x="65.6" y="46.4">EN</text>
<text x="79.5" y="46.4">IO19</text>
<text x="81.2" y="43.8">RX</text>
<text x="136.6" y="42.7">1</text>
<text x="136.6" y="45.3">2</text>
<text x="136.6" y="47.9">3</text>
<text x="177.5" y="42.7">1</text>
<text x="177.5" y="45.3">2</text>
<text x="177.5" y="47.9">3</text>
<text x="65.6" y="49">IO2</text>
<text x="65.6" y="51.6">IO3</text>
<text x="79.5" y="49">IO18</text>
<text x="80.7" y="51.6">IO9</text>
<text x="136.6" y="50.5">4</text>
<text x="136.6" y="53.1">5</text>
<text x="177.5" y="50.5">4</text>
<text x="177.5" y="53.1">5</text>
<text x="65.6" y="54.2">IO4</text>
<text x="65.6" y="56.8">IO5</text>
<text x="65.6" y="59.5">IO6</text>
<text x="79.5" y="54.2">IO10</text>
<text x="80.7" y="56.9">IO8</text>
<text x="80.7" y="59.5">IO7</text>
<text x="136.6" y="55.7">6</text>
<text x="136.6" y="58.3">7</text>
<text x="177.5" y="55.7">6</text>
<text x="177.5" y="58.3">7</text>
<text x="65.6" y="62.1">VCC</text>
<text x="79.3" y="62.1">GND</text>
<text x="136.6" y="60.9">8</text>
<text x="177.5" y="60.9">8</text>
<text x="82.4" y="90.9">1</text>
<text x="89.6" y="90.9">2</text>
<text x="82.4" y="110.4">1</text>
<text x="89.6" y="110.4">2</text>
<text x="190.5" y="126.1" transform="rotate(-90 190.5 126.1)">6</text>
<text x="193.8" y="128.7">2</text>
<text x="190.5" y="133.2" transform="rotate(-90 190.5 133.2)">1</text>
<text x="46.5" y="146.9">1</text>
<text x="46.5" y="149.5">2</text>
<text x="52.5" y="148.1">VIN</text>
<text x="62.8" y="148.1">NC</text>
<text x="70.8" y="146.9">4</text>
<text x="70.8" y="149.5">5</text>
<text x="190.5" y="146.9" transform="rotate(-90 190.5 146.9)">4</text>
<text x="193.8" y="149.5">5</text>
<text x="46.5" y="152.1">3</text>
<text x="52.5" y="150.7">GND</text>
<text x="52.5" y="153.3">CE</text>
<text x="59.9" y="150.7">VOUT</text>
<text x="190.5" y="154.1" transform="rotate(-90 190.5 154.1)">3</text>
</g>
<g font-size="1.8" fill="#808080">
<text x="50.8" y="39.8">IO0</text>
<text x="97" y="39.8">TX</text>
<text x="50.8" y="45">EN</text>
<text x="50.8" y="42.4">IO1</text>
<text x="50.8" y="47.6">IO2</text>
<text x="95.7" y="47.6">IO18</text>
<text x="95.7" y="45">IO19</text>
<text x="97" y="42.4">RX</text>
<text x="50.8" y="50.2">IO3</text>
<text x="50.8" y="52.8">IO4</text>
<text x="96.4" y="52.8">IO10</text>
<text x="97" y="50.2">IO9</text>
<text x="50.8" y="55.4">IO5</text>
<text x="50.8" y="58">IO6</text>
<text x="97" y="55.4">IO8</text>
<text x="97" y="58">IO7</text>
</g>
</svg>
